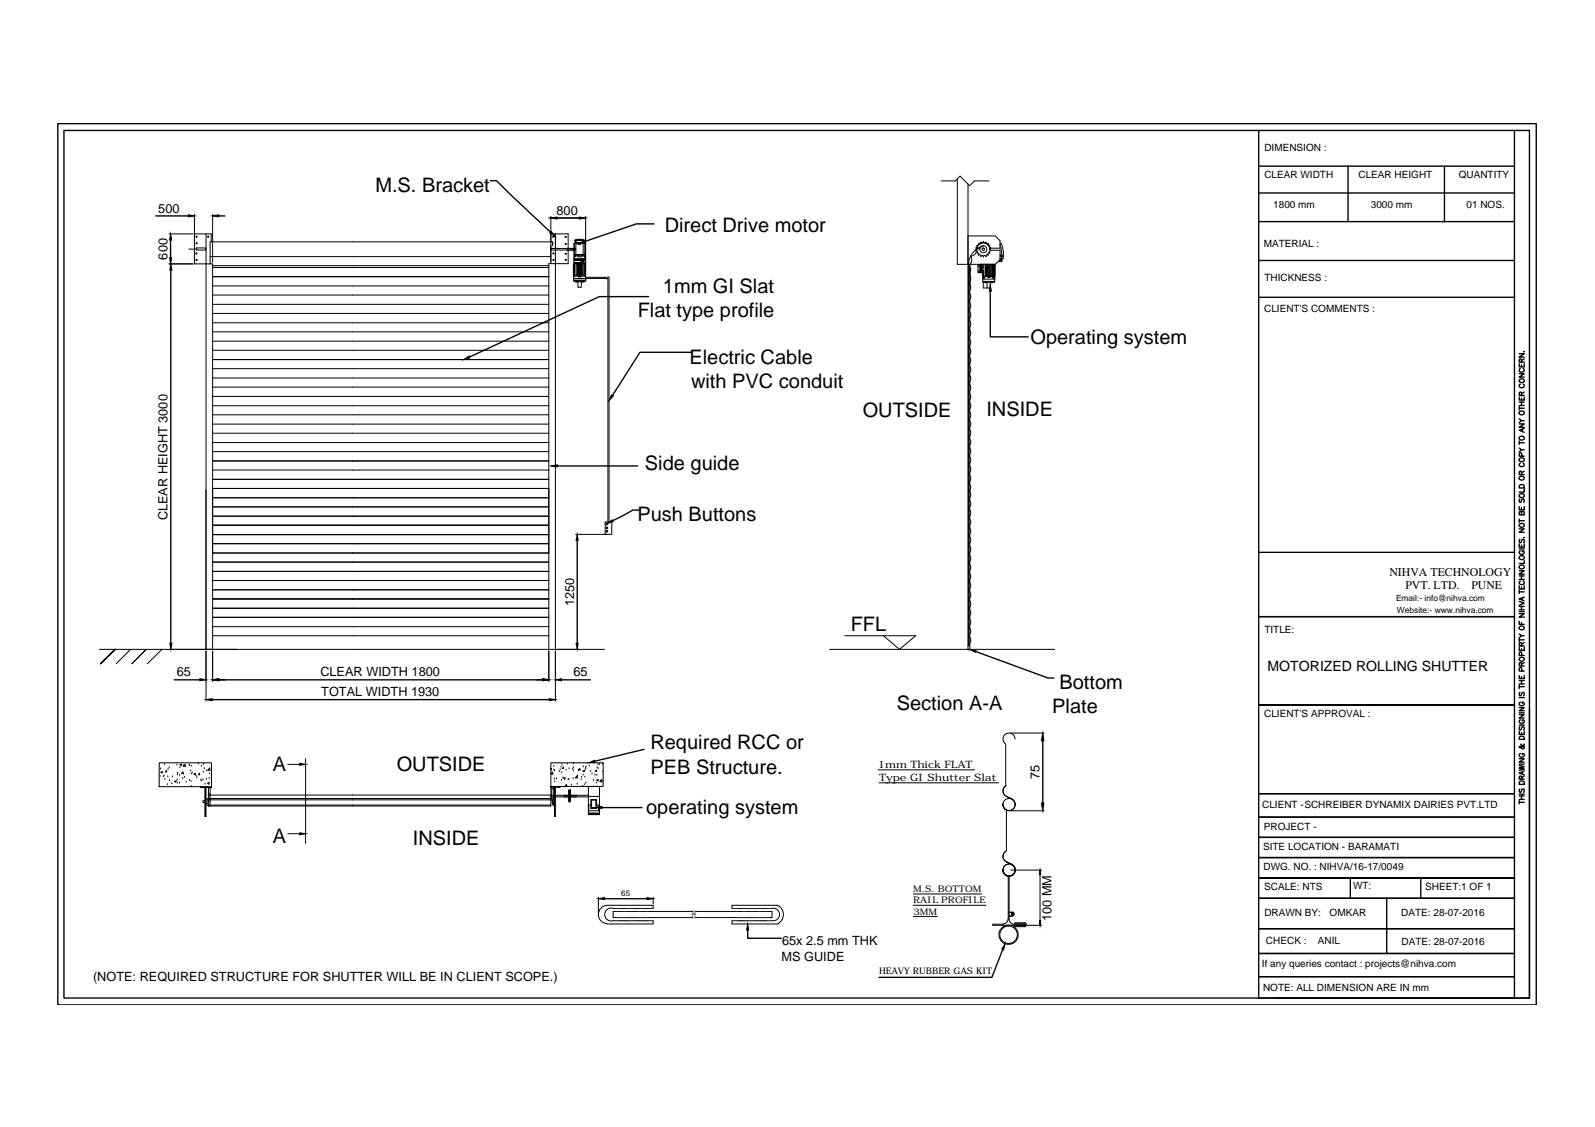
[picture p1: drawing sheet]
<svg xmlns="http://www.w3.org/2000/svg" width="297mm" height="210mm" viewBox="0 0 297 210" stroke-linecap="round" stroke-linejoin="round" font-family="sans-serif">
<!-- layer: 0 -->
<g fill="none" stroke="#000" stroke-width=".19">
<path d="M36.2 39.9v9.2h3.4v71.8M39.6 39.9v9M175.3 33.7h2.6l.9-.9 1.8 1.8 .9-.9h2.7M178.3 33.3v15.9h7l.9-.8v-1.8h-1.8M180.3 34.3v86.7h.3v-71.8M31.5 43.6h4.5M31.5 49.1h4.5M35.2 46.4h1.4M36.2 43.6h3.1v1.4M36.6 46.2h1.8v.4h-1.8zM38.4 43.6v77.3M39.1 47.8h63.5"/>
<path d="M39.6 49.5h62.6M39.6 51.5h62.6M39.6 49.8h62.6M39.6 58.4h62.6M39.6 56.7h62.6M39.6 54.9h62.6M39.6 53.3h62.6M102.2 40.6h6.9M102.6 43.6h3.2v5.5h-3.6v71.8M102.6 40.3v8.8M102.9 45.3l.1 .1-.1 .1M102.9 45.8v-.8h-63.8v4.1"/>
<path d="M103.4 43.6v77.3M105.5 46.3h1.7v.3h-1.7M106.6 46.4h.6zM106.7 46.3h-4.1v.3h4.1M106.7 46.4v.3M106.8 51.4h2.3v.5h-2.3h2.3v.4h-2.3zM106.9 48.9v.2h2.1v-.2M106.9 51.4h2.1M106.9 48.9h2.1M106.9 52.3h2.1v.2h-2.1zM106.9 45.3v3h2.1M106.9 48.5v.4"/>
<path d="M106.9 45.4l.9-.1h-.6v2.2h1.4v-2.2h-.5h.4v-.1h-1.2v.1h.5v.2h.2M106.9 45.4l.1 2.1M106.9 49l.3 .1zM106.9 49l.1 .1zM106.9 47.4h2M107 47.5h.1M107 49.3v2M107 49.2l-.1 .1v1.9l.1 .1M107 49.1v2.3l-.2-.1v-2l.2-.2M107.1 47.5l.1 .1-.1 .2M107.1 47.8h-.1l-.1 .4h2v-.4M107.1 44.7l.3-.1h1.1l.3 .1v.2l-.4-.1h-1l-.3 .1z"/>
<path d="M107.1 44.7l-.1 .2h.2v.3h1.5v-.3v.3M107.2 49v.1zM107.2 47.7h.4M107.2 52.5h.3zM107.2 47.5h1.4M107.2 44.9v.3M107.3 48.9h1.3v.2h-1.3zM107.3 49.1h1.3v2.1h-1.3zM107.4 44.8l-.3 .1M107.5 49.1v2.1zM107.6 52.5h.7v1h-.7zM107.6 47.4h.7v.4h-.7z"/>
<path d="M107.7 49.1l.1 2.1zM107.7 44.7h.1zM107.8 51.4h.3v.2h-.3zM107.8 51.4v.2zM107.8 44.6h.3v.2h-.3zM107.9 49.1l.1 2.1zM108 51.4l.1 .2zM108.1 49.1v2.1zM108.1 44.7h.1zM108.2 48.5h-1.3v-.2h2.1v.2h-.3M108.2 48.3l.5 .1zM108.2 48.3l.1 .1z"/>
<path d="M108.2 48.5h.5v.2h-.5zM108.3 48.4l.3 .1zM108.3 48.7h.3M108.3 48.5v.2M108.3 47.7h.4M108.3 49.1l.1 2.1zM108.4 52.5h.2zM108.4 44.8l.4 .1M108.6 44.9v.3M108.6 48.3l.1 .1zM108.6 49l.3 .1zM108.6 49l.1 .1z"/>
<path d="M108.6 48.5v.2M108.8 44.7l.1 .2h-.2M108.8 49.3h.1l-.1 2M108.8 49.2l.2 .1v1.9l-.2 .1M108.8 49.1v2.3l.3-.1v-2l-.3-.2M108.8 47.5l-.1 .1 .1 .2M108.9 47.5h.1M108.9 47.8h.1M108.9 49v.1zM108.9 45.3h-.8v.2M108.9 45.4v2.1M109 45.3h-2.1"/>
<path d="M109 45.3v3M109 48.5v.4M109.1 51.9h3.9l.2 .1M109.1 51.6h4.2M109.1 40.3v8.9M113.2 52v45.2M113.3 51.6l.1 .2v45.4M180.3 43.9h5l.9 .9v1.4h-1.7M180.4 49.4v70.8M180.4 52.7a1.08 1.08 0 0 1 0 1.7 1.08 1.08 0 0 1 0 1.7 1.08 1.08 0 0 1 0 1.7 1.08 1.08 0 0 1 0 1.7 1.08 1.08 0 0 1 0 1.7 1.08 1.08 0 0 1 0 1.7 1.08 1.08 0 0 1 0 1.7 1.08 1.08 0 0 1 0 1.7 1.08 1.08 0 0 1 0 1.7 1.08 1.08 0 0 1 0 1.7 1.08 1.08 0 0 1 0 1.7 1.08 1.08 0 0 1 0 1.6 1.08 1.08 0 0 1 0 1.7 1.08 1.08 0 0 1 0 1.7 1.08 1.08 0 0 1 0 1.7 1.08 1.08 0 0 1 0 1.7 1.04 1.04 0 0 1 0 1.7 1.08 1.08 0 0 1 0 1.7 1.08 1.08 0 0 1 0 1.7 1.08 1.08 0 0 1 0 1.6 1.08 1.08 0 0 1 0 1.7 1.08 1.08 0 0 1 0 1.7 1.08 1.08 0 0 1 0 1.7M180.4 49.3a1.08 1.08 0 0 1 0 1.7 1.08 1.08 0 0 1 0 1.7M180.4 49.4h.1"/>
<path d="M180.4 49.2v.8M180.7 50v3.4M180.8 47.7a1.08 1.08 0 0 1-.4 1.7M181.7 46.2l.3 .2-.3 .3 .3 .1-.1 .3M181.8 46.2h.1M181.9 45.7l.1 .3-.2 .2M181.9 47.1l.3 .1v.3l.4-.1 .1 .3M182.1 50.5h.4M182.1 49.6h.4M182.2 45.4v.3l-.3 .1M182.5 49.4h-.4v1.4h.4M182.5 49.2v1.6h.7"/>
<path d="M182.6 49.2v1.6M182.6 47.7h.1M182.7 47.8l.3-.2 .1 .2M182.8 45.9a.96 .96 0 0 1-1 .5 1.08 1.08 0 0 1-1.1 1.3M182.8 49.2v.3M182.8 50v.2M182.8 50.8h.1M183 51.5h2.3M183 52h2.3M183.1 50.8v.6M183.1 51.5h.2v.2h-.2zM183.1 51.4v.1h2.2"/>
<path d="M183.1 52.4v1.2h1.3v-1M183.1 47.8h.1M183.1 45h.1M183.1 45.8a3.8 3.8 0 0 0-2.7 3.5M183.1 45l-.1 .3-.3-.2-.1 .3h-.4M183.1 50.8l.1 .6M183.1 45l.2 .3 .3-.2M183.2 51.7l.1 .1zM183.2 51.8l.1 .1zM183.2 49.2v2.3l-.2-.1v-.6M183.4 52.6l.3 .1zM183.5 52.6h.1"/>
<path d="M183.5 49.2v2.3M183.6 49.2v2.3M183.6 45.1h.1M183.6 45.1l.1 .3h.3v.3h.3l-.1 .3 .3 .2M183.7 47.7h-.1M183.7 49.2v2.3M183.8 52.6v1M183.9 49.2v.5M183.9 49.8v1M183.9 50.9v.6M184 49.2v.5M184 49.8v1"/>
<path d="M184 50.9v.6M184 51.5h.4v.2h-.4zM184 45.3v.1M184 47.5l-.3-.1-.1 .4-.3-.2-.2 .2M184.2 49.2v2.3M184.3 49.2v2.3M184.4 47.1l-.1 .1M184.4 46.4a1.25 1.25 0 0 0-1.3-1.2 1.25 1.25 0 0 0-1.2 1.2M184.5 46.7l-.3 .1 .1 .3-.3 .1v.3M184.5 46.2l-.2 .2 .2 .3M184.5 49.2v2.1M184.5 51.4v.1"/>
<path d="M184.6 49.2v2.1M184.6 51.4v.1M184.6 52.6l.2 .1zM184.8 51.5h.3v.2h-.3zM184.8 49.2v2.3M184.9 51.7l.2 .1zM184.9 49.2v2.3M185 51.8l.1 .1zM185 49.2v2.3M185.1 49.3l.1 .1v2M185.1 49.2l.2 .2v2l-.2 .1zM185.1 49.4v2"/>
<path d="M185.2 52.4v.2h-2.1M185.3 49.2v3.2h-2.3v-.9M186.2 48.5h.4v.2h-.7M186.2 45.6l.3 1.1v.8M186.2 47.5h.7v.3h-.7M186.2 45.3h.3M186.2 48.2h.6M186.4 45.3l.4 1.3 .1 .9M186.5 48.3v.2M186.6 47.7l-.1 .5M186.7 48.2l-.5 .1M186.9 47.7l-.1 .5"/>
<path d="M39.6 79h62.6M39.6 77.3h62.6M39.6 75.6h62.6M39.6 73.8h62.6M39.6 72.1h62.6M39.6 70.4h62.6M39.6 68.7h62.6M39.6 67h62.6M39.6 65.2h62.6M39.6 63.5h62.6M39.6 61.8h62.6M39.6 60.1h62.6"/>
<path d="M39.6 99.6h62.6M39.6 82.4h62.6M39.6 80.7h62.6M39.6 97.8h62.6M39.6 96.1h62.6M39.6 94.4h62.6M39.6 92.7h62.6M39.6 91h62.6M39.6 89.3h62.6M39.6 87.5h62.6M39.6 85.9h62.6M39.6 84.1h62.6"/>
<path d="M107.2 99.5h5.8M112.7 97.2h1.2v2.3h-1.2zM180.4 91.3a1.08 1.08 0 0 1 0 1.7 1.08 1.08 0 0 1 0 1.7 1.08 1.08 0 0 1 0 1.7 1.08 1.08 0 0 1 0 1.7 1.08 1.08 0 0 1 0 1.7 1.08 1.08 0 0 1 0 1.7 1.08 1.08 0 0 1 0 1.6 1.08 1.08 0 0 1 0 1.7 1.08 1.08 0 0 1 0 1.7 1.08 1.08 0 0 1 0 1.7M39.6 118.4h62.6M39.6 116.7h62.6M39.6 115h62.6M39.6 113.3h62.6M39.6 111.5h62.6M39.6 109.9h62.6M39.6 108.1h62.6M39.6 106.4h62.6M39.6 104.7h62.6"/>
<path d="M39.6 103h62.6M39.6 101.3h62.6M157.3 118.4h13.2l-3 2.5-3-2.5M180.4 108.2a1.08 1.08 0 0 1 0 1.7 1.08 1.08 0 0 1 0 1.7 1.08 1.08 0 0 1 0 1.7 1.08 1.08 0 0 1 0 1.7 1.08 1.08 0 0 1 0 1.7 1.08 1.08 0 0 1 0 1.7 1.08 1.08 0 0 1 0 1.7M18.5 120.9h94.1M24.3 120.9l-2.7 2.7M27.2 120.9l-2.6 2.7M30.2 120.9l-2.8 2.7M38.4 121.2v9.4M39.6 121.2v5.7M102.2 121.2v5.7M103.4 121.2v9.4"/>
<path d="M154.5 120.9h41.9M180.3 120.2h.3M187.3 138.6v7.8a1.12 1.12 0 0 0 .1 1.9 1.12 1.12 0 0 1-.6-1 1.12 1.12 0 0 1 .6-1M188.2 136.5h6.3M189 137.6a1.12 1.12 0 0 0-1.6-.9 1.12 1.12 0 0 0-.1 1.9M29.6 142.1h9.8v4.4h-9.8zM29.8 144.6h.1M29.9 143.2h.1M29.9 143.8l.3-.1v.3zM30.4 144.7h.1M30.5 144.5h.1M30.7 142.4h.1"/>
<path d="M30.7 145.2h.1M31 143.5v.3h-.2zM31.2 146.1h.1M31.3 144.7h.1M31.3 143.3h.1M31.5 143h.1M31.6 145.4h.1M32 146h.1M32.1 144.7h.1M32.5 145.5l.3-.1-.1 .3zM32.9 142.5h.1M33 145.2h.1"/>
<path d="M33 145.9h.1M33 144h.1M33.1 144.3h.1M33.4 145.8h.1M33.5 144.4h.1M33.5 143h.1M33.5 142.5l.3-.2v.3zM34.1 145h.1M34.1 143.8v.2h-.3zM34.1 142.7l.4-.3v.3zM34.2 144.2h.1M34.2 142.6h.1"/>
<path d="M34.4 144.8h.1M34.7 145.7h.1M35.2 142.6h.1M35.3 142.5h.1M35.3 145.4h.1M35.5 143.6h.1M35.6 145.5h.1M35.6 144.1h.1M35.7 142.7h.1M35.7 146.5h.1M35.8 144h.1M36.1 144.1h.3l-.1 .2z"/>
<path d="M36.5 144.6h.1M36.7 144.9h.1M36.9 142.3h.1M37.1 144l.1 .3h-.3zM37.4 146.5v.2h2v-.2M37.4 145.3h.1M37.5 142.7h.1M37.6 145.5h.1M37.8 145.2h.1M37.9 143.8h.1M37.9 142.4h.1M38 143.2h.1"/>
<path d="M38.2 146.1h.1M38.2 146.5v5.6h.1v-5.6M38.3 149.1h-.5v.4h.5M38.3 149h.3M38.3 149.6h.3M38.5 145.2h.1M38.5 143.6h.1M38.7 145.9l.3-.1-.1 .3zM38.8 147.8h.3M38.8 148.1h.3M38.8 149.2h.3M38.8 148.9h.3"/>
<path d="M39 150.1h.1M39 145h.1M39 144.1h.1M39 143l.1 .5-.4-.1zM39.1 146.7v3.4M39.1 149h63.5M39.1 149.9h63.5M39.1 148.1h63.5M53.6 142.4h2.2M53.6 155.3h2.2M56.9 141.3v15.8M102.6 142.1h9.7v4.4h-9.7z"/>
<path d="M102.6 146.5v3.6h-63.8v-3.4M102.6 148.7h-64v1.3h.2M102.6 144.1l.3-.3 .1 .4-.4-.1M102.6 143.2l.1-.1-.1 .2M102.8 146.9h.3v1.6l-.3 .5zM103 149.1h.1v.6zM103.1 143.4h.1M103.1 142.7h.1M103.2 145.1h.1M103.2 146.6v3.4a.53 .53 0 0 1-.3-.8l-.1-.2M103.3 143.6h.1M103.3 146.5v5.6h.1v-5.6"/>
<path d="M103.3 145.6h.1M103.6 145.1h.1M104.2 143.7h.1M104.3 146.5v.1h-1.7M104.3 143.4h.1M104.5 142.9h.1M104.6 145.3h.1M104.6 143.9h.1M104.7 142.5h.1M104.8 144.9h.1M104.9 142.9l.1 .2h-.3zM105 144.9l.3-.1-.1 .3z"/>
<path d="M105.4 143.5h.1M105.5 146.1l.1 .2h-.3zM105.6 142.3h.1M105.8 145.2h.1M105.9 148.1h-3.3v.3h3.3M105.9 148.1v1.3h.3v-1.3M105.9 145.2h.1M105.9 148.7h.3M105.9 148.2h.3M105.9 149.2h.3M105.9 147.4h.3M105.9 147.5h.3"/>
<path d="M105.9 147.7h.3M105.9 147.9h.3M105.9 148h.3M105.9 148.4h.3M105.9 148.5h.3M105.9 148.9h.3M105.9 149h.3M105.9 147.6h.3M105.9 148.1h.3M105.9 148.3h.3M105.9 148.8h.3M105.9 149.1h.3"/>
<path d="M106 147.2h.1M106 143.2h.1M106.2 148.1h1.1v.3h-1.1M106.2 147.2h.1M106.2 147.2h-.3v1.2M106.2 147.2v1.2M106.4 146.2h.1M106.7 143.3h.1M106.7 145h.1M106.8 143.6h.1M106.8 143h.1M106.8 142.2h.1"/>
<path d="M107.5 144.5l-.3 .4h.3v-.4M107.5 146.1h.1M107.5 144.5h.1M107.7 143.6h.1M108 143.1v.3h-.2zM108.2 145.2h.1M108.3 144.8h.1M108.5 146.5l.1-.2v.2M108.6 143.6l.3-.1-.1 .2zM108.6 144.4h.1M108.6 142.8h.1M108.9 146.1h.1"/>
<path d="M108.9 144.7h.1M109 143.3h.1M109.1 143.1h.1M109.1 145.8h.1M109.1 142.8h.1M109.6 148.1h-4.6v.3h4.6M109.6 146.5h2M109.7 142.7h.1M110 143.7h.1M110.3 144.1h.1M110.5 145.4h.1M110.8 144.4h.1"/>
<path d="M110.8 143.6l.3-.2v.3zM111.1 145.8h.1M111.1 144.4h.1M111.1 145.3l.3-.1v.3zM111.2 143h.1M111.4 142.5h.1M111.4 143.2h.1M111.6 142.4h.1M111.8 145.5h.1M112.1 145.2v.4h-.4zM112.3 143.8h.1M112.3 142.1l-.1 .1 .1 .1"/>
<path d="M163.5 143.4h18M163.7 145.8h22.3M186.8 149.9h.1M187.4 158.5a1.12 1.12 0 0 0-.6 1 1.12 1.12 0 0 0 .6 1 1.12 1.12 0 0 1-.1-1.9M187.4 150.7v7.8M187.5 148.3l1.1 .6M188.2 151h6.3M188.5 148.9a1.12 1.12 0 0 1 0 1.9 1.12 1.12 0 0 1-1.7-1M188.5 148.9a1.16 1.16 0 0 1 0 2 1.16 1.16 0 0 1-1.8-1.1M189 149.8a1.12 1.12 0 0 0-1.6-1 1.12 1.12 0 0 0-.1 2M189.1 149.8h.1M111.4 167.1v3"/>
<path d="M114.2 169.2a1.21 1.21 0 0 0-1.6 1.1 1.21 1.21 0 0 0 1.6 1.2M114.2 169.2h.1M114.2 171.5h.1M114.4 169.2h.1M114.4 171.5h.1M114.5 169.2h.1M114.5 171.5h.1M114.7 169.2h.1M114.7 171.5h.1M114.9 169.2h.1M114.9 171.5h.1M115 169.8h-.8v1.1h.8"/>
<path d="M115 169.2h2.4M115 171.5h2.4M115.1 170.9h.1M115.1 169.8h.1M115.3 170.9h.1M115.3 169.8h.1M115.5 170.9h.1M115.5 169.8h.1M115.7 170.9h.1M115.7 169.8h.1M115.9 170.9h.1M115.9 169.8h.1"/>
<path d="M116.1 170.9h.2M116.1 169.8h.2M116.3 170.9h.2M116.3 169.8h.2M116.6 170.9h.1M116.6 169.8h.1M116.8 170.9h.1M116.8 169.8h.1M117 170.9h.1M117 169.8h.1M117.2 170.9h1.2M117.2 169.8h1.2"/>
<path d="M117.4 169.2h.1M117.4 171.5h.1M117.6 169.2h.1M117.6 171.5h.1M117.8 169.2h.1M117.8 171.5h.1M118 169.2h.1M118 171.5h.1M118.1 169.2h.1M118.1 171.5h.1M118.3 169.2h.1M118.3 171.5h.1"/>
<path d="M118.5 169.2h2.3M118.5 171.5h2.3M118.5 170.9h.1M118.5 169.8h.1M118.7 170.9h.1M118.7 169.8h.1M118.9 170.9h.2M118.9 169.8h.2M119.1 170.9h.2M119.1 169.8h.2M119.4 170.9h.1M119.4 169.8h.1"/>
<path d="M119.6 170.9h.1M119.6 169.8h.1M119.8 170.9h.1M119.8 169.8h.1M120 170.9h.1M120 169.8h.1M120.2 170.9h.1M120.2 169.8h.1M120.4 170.9h.1M120.4 169.8h.1M120.6 170.9h8.4M120.6 169.8h8.4"/>
<path d="M120.9 169.2h.1M120.9 171.5h.1M121 169.2h.1M121 171.5h.1M121.2 169.2h.1M121.2 171.5h.1M121.4 169.2h.1M121.4 171.5h.1M121.6 169.2v-.6h-8.6a1.71 1.71 0 0 0-1.6 1.7 1.71 1.71 0 0 0 1.6 1.7M121.6 171.5v.6h-8.6M121.6 167.1v1.3M129.4 170.9h7.9"/>
<path d="M129.4 169.8h7.9M136.4 171.5l-.1 .6h8.6M136.5 169.2h.1M136.5 171.5h.1M136.7 169.2h.1M136.7 171.5h.1M136.8 169.2h.1M136.8 171.5h.1M137 169.2h.1M137 171.5h.1M137.2 169.2h2.3M137.2 171.5h2.3"/>
<path d="M137.4 170.9h.2M137.4 169.8h.2M137.6 170.9h.2M137.6 169.8h.2M137.9 170.9h.1M137.9 169.8h.1M138.1 170.9h.1M138.1 169.8h.1M138.3 170.9h.1M138.3 169.8h.1M138.5 170.9h.1M138.5 169.8h.1"/>
<path d="M138.7 170.9h.1M138.7 169.8h.1M138.9 170.9h.1M138.9 169.8h.1M139.1 170.9h.1M139.1 169.8h.1M139.3 170.9h1.3M139.3 169.8h1.3M139.6 169.2h.1M139.6 171.5h.1M139.8 169.2h.1M139.8 171.5h.1"/>
<path d="M139.9 169.2h.1M139.9 171.5h.1M140.1 169.2h.1M140.1 171.5h.1M140.3 169.2h.1M140.3 171.5h.1M140.4 169.2h.1M140.4 171.5h.1M140.6 169.2h2.3M140.6 171.5h2.3M140.6 170.9h.2M140.6 169.8h.2"/>
<path d="M140.9 170.9h.1M140.9 169.8h.1M141.1 170.9h.1M141.1 169.8h.1M141.3 170.9h.1M141.3 169.8h.1M141.5 170.9h.1M141.5 169.8h.1M141.7 170.9h.1M141.7 169.8h.1M141.9 170.9h.1M141.9 169.8h.1"/>
<path d="M142.1 170.9h.2M142.1 169.8h.2M142.3 170.9h.2M142.3 169.8h.2M142.6 170.9h.1M142.6 169.8h.1M142.8 169.8h1v1.1h-1M143 169.2h.1M143 171.5h.1M143.2 169.2h.1M143.2 171.5h.1M143.4 169.2h.1"/>
<path d="M143.4 171.5h.1M143.5 169.2h.1M143.5 171.5h.1M143.7 169.2h.1M143.7 171.5h.1M143.7 169.2a1.16 1.16 0 0 1 1.5 1.1 1.16 1.16 0 0 1-1.5 1.2M144.9 168.6a1.93 1.93 0 0 1 0 3.4M144.9 168.6h-8.6l.1 .6M170.1 166.5h12.7M170.1 168.6h13.5M170.1 170.7h4.5M184.9 172.3h9.1"/>
<path d="M186.8 162.1h.1M186.8 172.1h-1.8l-.2 .2M187.3 162.9a1.12 1.12 0 0 1 .1-1.9 1.12 1.12 0 0 1 1.6 1 1.12 1.12 0 0 0-1.6-.9 1.12 1.12 0 0 0-.1 1.9M187.5 160.5l1.1 .6M187.7 163.1l.1 .2v7.9M187.7 171.2a.91 .91 0 0 1-.9 .9M187.9 163.2v8a.91 .91 0 0 0 .7 .9M187.9 169.9h.6a.36 .36 0 0 1 .4 .3 .36 .36 0 0 1-.4 .4h-.6M187.9 170h.6M187.9 170.6h.6M188.2 162.1h5.8M188.3 172.4a1.8 1.8 0 0 0-2.2 2 1.8 1.8 0 0 0 2.7 1.2 1.8 1.8 0 0 0 0-3"/>
<path d="M188.5 169.9a.32 .32 0 0 1 .3 .3 .32 .32 0 0 1-.3 .4M188.5 161.1a1.12 1.12 0 0 1 0 1.9 1.12 1.12 0 0 1-1.7-1M188.5 161a1.16 1.16 0 0 1 0 2.1 1.16 1.16 0 0 1-1.8-1.1M188.6 172.1h2M188.8 172.6h2.1M189.1 162h.1M190.5 172.1l.2 .2M190.8 171.9a.36 .36 0 0 1 .3 .3 .36 .36 0 0 1-.3 .4M190.9 171.9h-1.8l-.2 .2h1.9l.1 .1-.1 .2h-2.4M193.7 162.9v8.6"/>
<circle cx="36.6" cy="47.2" r=".11"/>
<circle cx="36.6" cy="48.4" r=".11"/>
<circle cx="36.6" cy="45.3" r=".11"/>
<circle cx="36.6" cy="44.1" r=".11"/>
<circle cx="38.8" cy="44.1" r=".11"/>
<circle cx="103" cy="44.1" r=".11"/>
<circle cx="103.1" cy="48.4" r=".11"/>
<circle cx="103.1" cy="47.2" r=".11"/>
<circle cx="105.4" cy="48.4" r=".11"/>
<circle cx="105.4" cy="47.3" r=".11"/>
<circle cx="105.4" cy="44.1" r=".11"/>
<circle cx="105.4" cy="45.4" r=".11"/>
<circle cx="107.1" cy="47.6" r=".11"/>
<circle cx="107.1" cy="47.6" r=".06"/>
<circle cx="107.9" cy="45.4" r=".06"/>
<circle cx="107.9" cy="45.4" r=".02"/>
<circle cx="107.9" cy="44.7" r=".06"/>
<circle cx="108.8" cy="47.6" r=".11"/>
<circle cx="108.8" cy="47.6" r=".06"/>
<circle cx="182.9" cy="50.5" r=".23"/>
<circle cx="182.9" cy="49.7" r=".23"/>
<circle cx="182.9" cy="50.5" r=".19"/>
<circle cx="182.9" cy="49.7" r=".19"/>
<circle cx="183.1" cy="46.4" r=".66"/>
<circle cx="183.1" cy="46.4" r=".23"/>
<circle cx="183.9" cy="50.8" r=".06"/>
<circle cx="183.9" cy="49.8" r=".06"/>
<circle cx="184.6" cy="51.4" r=".06"/>
<circle cx="113" cy="97.6" r=".15"/>
<circle cx="113" cy="98.3" r=".15"/>
<circle cx="113" cy="99" r=".15"/>
<circle cx="187.8" cy="174.1" r="1.63"/>
<circle cx="188.5" cy="170.2" r=".15"/>
</g>
<g fill="#000" stroke="#000" stroke-width=".19">
<path d="M31.6 48h.4l-.2 1.1zM31.8 43.6l.2 1.1h-.4zM31.8 49.1l.2 1.2h-.4zM35.1 40l1.1 .2-1.1 .2zM39.6 40.2l1.1-.2v.4zM102.4 43.3l.3-.2 .6 .9zM102.6 40.6l1.1-.2v.4zM107.9 40.4l1.2 .2-1.2 .2zM107.8 45.4l1-.6 .1 .4zM184.4 53.1l.2 1.1h-.4zM86.4 67l.9-.7 .2 .4zM113.9 73.5l.3 .2-.8 .9z"/>
<path d="M102.6 86.8l1.2-.2v.4zM113.1 97.5l.9-.7 .2 .4zM31.6 119.8h.4l-.2 1.1zM107.3 119.8h.4l-.2 1.1zM107.5 99.5l.2 1.2h-.4zM37.2 126.4l1.2 .2-1.2 .2zM38.4 130.3l1.1-.2v.4zM39.6 126.6l1.1-.2v.4zM101.1 126.4l1.1 .2-1.1 .2zM102.3 130.1l1.1 .2-1.1 .2zM103.4 126.6l1.2-.2v.4zM180.6 120.9l1.2 .3-.2 .3z"/>
<path d="M194.2 136.5l.2 1.5h-.5zM55.8 142.2l1.1 .2-1.1 .1zM55.8 155.1l1.1 .2-1.1 .2zM109.6 142.1l1.1-.5 .1 .4zM111 150.4l1.1-.2v.4zM193.9 149.6h.5l-.2 1.4zM111.4 167.4l1.2-.2v.4zM120.5 167.2l1.1 .2-1.1 .2zM139.2 172.1l.2 1.1h-.4zM187.2 175.8l-.3 1.1-.3-.2zM193.7 162.1l.1 .8h-.2zM193.6 171.5h.2l-.1 .8z"/>
</g>
<g fill="none" stroke="#000" stroke-width=".25">
<path d="M10.8 23h275.3v164.2h-275.3zM11.9 24.3h272.9v161.6h-272.9zM91.3 33.7h1.2l10 9.5M234.4 24.3v161.6h47.6v-161.6M234.4 30.9h47.6M234.4 35.9h47.6M251.1 30.9v10.4M269 30.9v10.4M29 40.2h6.1M31.8 44.7v3.3M31.8 50.3v69.5M40.7 40.2h1.2"/>
<path d="M103.7 40.6h4.2M120.8 55.2h-9.2l-24.2 11.3M121.8 41.7h-3.3l-9.6 3.3M184.4 54.2v8.5h7.1M234.4 41.3h47.6M234.4 48.5h47.6M234.4 55.4h47.6M128.7 65.6h-9.5l-5.1 8.1M282.9 79h1l-1 .6h1M282.9 74v.5h1v-.5M282.9 69.6h1l-1 .6h1M282.9 67.7v.6h1v-.6"/>
<path d="M282.9 65.9h1l-1 .6h1M282.9 75.7v.7M282.9 78l.5 .4M282.9 76h1M282.9 75.5h1M282.9 74.9h1M283 70.7a.44 .44 0 0 1 .6-.1 .44 .44 0 0 1 .1 .6 .45 .45 0 0 1-.5 0 .45 .45 0 0 1-.2-.5zM283.1 71.5a.38 .38 0 0 0-.1 .6 .38 .38 0 0 0 .5 .1 .35 .35 0 0 0 .4-.2 .35 .35 0 0 0-.3-.5M283.1 68.6v.1a.42 .42 0 0 0 .3 .6 .42 .42 0 0 0 .3-.6l-.1-.1M283.4 73.7l-.1-.6-.2-.1-.1 .1-.1 .6h1M283.4 67.4l-.1-.5h-.3l-.1 .5h1M283.4 67.9v.4"/>
<path d="M283.4 74.2v.3M283.4 74.9v.6M283.5 79.9v.5M283.8 65.5h.1M283.9 79.8l-1 .3 1 .4M283.9 78.4h-.5l-.5 .3M283.9 73l-.5 .4M283.9 66.8l-.5 .3M103.8 86.8h15M119 95h-1.1l-3.8 2M282.9 98.5h1l-1 .6h1M282.9 94.4v.6h1v-.6"/>
<path d="M282.9 82.1v.7M282.9 96.7v.6M282.9 97h1M282.9 83.4l.5 .4M282.9 82.5h1M283 97.7a.44 .44 0 0 1 .6-.2 .44 .44 0 0 1 .1 .6 .45 .45 0 0 1-.5 .1 .45 .45 0 0 1-.2-.5zM283 90.4a.54 .54 0 0 1 .9 .2v.3h-1zM283.1 92.9l-.2 .3 .2 .4 .2-.1 .3-.6h.1l.2 .3-.2 .4M283.1 86.2a.38 .38 0 0 0-.1 .5 .38 .38 0 0 0 .5 .2 .35 .35 0 0 0 .4-.3 .35 .35 0 0 0-.3-.4M283.4 95.5l.1-.2h.3l.1 .2v.4h-1l.1-.6h.3l.1 .6M283.4 88.4l-.1-.6h-.2l-.2 .2v.4h1M283.4 94.6v.4"/>
<path d="M283.4 85v-.6h-.4l-.1 .6h1M283.9 91.1v.6h-1M283.9 83.8h-.5l-.5 .4M283.9 87.8l-.5 .3M107.5 100.7v19.1M234.4 114.9h47.6M234.4 102.9h47.6M282.9 115.7v.6h1M282.9 114.3h1l-1 .6h1M282.9 112l1 .4-1 .3M282.9 109.1v.6h1v-.6M282.9 106.3h1l-1 .6h1"/>
<path d="M282.9 101.3v.6h1v-.6M282.9 109.9v.6M282.9 118.9v.6M282.9 119.2h1M282.9 118.1l.5 .3M282.9 113.9h1M282.9 113.6h1M282.9 112.9h1M282.9 110.2h1M282.9 107.9h1M282.9 107.3h1M282.9 102.2h1"/>
<path d="M283.1 100.5l-.2 .2 .2 .4 .2-.1 .3-.5h.1l.2 .2-.2 .4M283.1 108.2a.38 .38 0 0 0-.1 .5 .38 .38 0 0 0 .5 .2 .35 .35 0 0 0 .4-.3 .35 .35 0 0 0-.3-.4M283.1 102.6a.38 .38 0 0 0-.1 .5 .38 .38 0 0 0 .5 .2 .34 .34 0 0 0 .4-.4 .34 .34 0 0 0-.4-.3v.2M283.4 101.5v.4M283.4 107.3v.6M283.4 109.3v.4M283.4 112.9v.7M283.4 116v.3M283.5 111.3v.5M283.8 100.1h.1M283.9 118.4h-.5l-.5 .4M283.9 111.2l-1 .3 1 .4"/>
<path d="M283.9 104.4v.5h-1M283.9 119.7l-.5 .3M18.7 123.6l2.7-2.7-2.7 2.7M32.4 126.6h4.8M39.5 130.3h62.8M40.7 126.6h60.4M104.6 126.6h5.4M119.9 139.6l-9.1 2.2M181.7 121.3l13.5 5h1.1M194.2 138v11.6M282 131.3h-47.6h47.6M282.9 136.2v.6h1v-.6"/>
<path d="M282.9 133.1h1l-1 .6h1M282.9 131.8h1l-1 .6h1M282.9 125.8v.6h1v-.6M282.9 120.6v.6h1v-.6M282.9 127.6v.6M282.9 135h1M282.9 132.8h1M282.9 129.9h1M282.9 127.9h1M282.9 127.4h1M282.9 126.7h1M283 137.3a.51 .51 0 0 1 .6-.1 .51 .51 0 0 1 .3 .5h-1z"/>
<path d="M283.1 135.3l-.2 .3 .2 .4 .2-.1 .3-.6 .2 .1 .1 .4-.2 .2M283.1 128.9l-.2 .3 .2 .4 .2-.1 .3-.6h.1l.2 .3-.2 .4M283.1 134.1a.38 .38 0 0 0-.1 .5 .38 .38 0 0 0 .5 .1 .34 .34 0 0 0 .4-.3 .34 .34 0 0 0-.4-.3v.2M283.1 130.8a.38 .38 0 0 0-.1 .5 .38 .38 0 0 0 .5 .1 .34 .34 0 0 0 .4-.3 .34 .34 0 0 0-.4-.3v.2M283.3 138.6l-.1 .1a.58 .58 0 0 1 .6 .7h-.3l-.4-.4-.2 .1 .2 .2 .6-.4 .2-.2-.1-.1M283.4 124l-.1-.5-.2-.1-.2 .2v.4h1M283.4 120.3l-.1-.5-.2-.1-.2 .2v.4h1M283.4 120.8v.4M283.4 126v.4M283.4 126.7v.7M283.4 136.4v.4M283.4 125v-.6h-.4l-.1 .6h1"/>
<path d="M283.4 122.1l-.1-.6h-.3l-.1 .6h1M283.9 123.4l-.5 .3M284.8 132v53.9h-47.5M112.1 150.4h7.5M234.4 147.8h47.6M234.4 152.2h47.6M234.4 156h47.6M234.4 159.7h47.6M282.9 142.6l1 .2-1 .2 1 .3-1 .2M282.9 141.3h1l-1 .6h1M282.9 149.4h1M282.9 149.1v.6"/>
<path d="M282.9 148.9h1M282.9 148.3h1M282.9 147.9h1M282.9 142.3h1M283 145.6a.54 .54 0 0 1 .9 .2v.3h-1zM283.1 146.9l-.2 .3 .2 .4 .2-.1 .3-.6 .2 .1 .1 .4-.2 .2M283.1 140.3v.1a.42 .42 0 0 0 .3 .6 .42 .42 0 0 0 .3-.6l-.2-.1v.2M283.4 145.1l-.1-.5h-.3l-.1 .5h1M283.4 148.3v.6M283.5 143.8v.4M283.9 143.6l-1 .4 1 .3M283.9 144.5l-.5 .3"/>
<path d="M112.6 167.4h7.9M139.2 173.2v1.6h6.3M186.7 176.8l-2 5.2h-21M234.4 167.3h47.6M234.4 173h47.6M234.4 177.6h47.6M251.5 163.5v3.8M258.2 167.3v10.3M264.6 163.5v3.8M282 163.5h-47.6h47.6M234.4 181.9h47.6"/>
<circle cx="283.3" cy="76.9" r=".44"/>
<circle cx="283.3" cy="92.3" r=".44"/>
<circle cx="283.3" cy="89" r=".44"/>
<circle cx="283.3" cy="85.6" r=".44"/>
<circle cx="283.3" cy="81.6" r=".44"/>
<circle cx="283.3" cy="116.9" r=".44"/>
<circle cx="283.3" cy="103.9" r=".44"/>
<circle cx="283.3" cy="105.6" r=".44"/>
<circle cx="283.4" cy="122.8" r=".43"/>
</g>
<!-- layer: WALL -->
<path d="M109.6 146.5v5.2h2v-5.2v5.2M109.6 151.6h2M109.6 151.7h2M109.6 151.4h2M109.6 148.3h2M110 148.9h1.1v1.7h-1.1zM110 149.9h-.3v1.1h1.8v-1.1h-.4M110.2 149h.8v1.4h-.8zM111.1 148.9v1.7" fill="none" stroke="#000" stroke-width=".19"/>
<!-- layer: hatch -->
<path d="M129 169.6v.5l-.2 .2 .4-.1-.2 .2v.6M129.4 169.6v.5l-.2 .2 .4-.1-.2 .2v.6" fill="none" stroke="#7f7f7f" stroke-width=".19"/>
<g font-size="3.7">
<text x="69.9" y="35.8">M.S. Bracket</text>
<text x="123.8" y="43.1">Direct Drive motor</text>
<text x="118.8" y="59.1">Flat type profile</text>
<text x="123.5" y="54.6">1mm GI Slat</text>
<text x="191.9" y="64.1">Operating system</text>
<text x="128.4" y="67.8">Electric Cable</text>
<text x="128.7" y="72.3">with PVC conduit</text>
<text x="160.7" y="77.6">OUTSIDE</text>
<text x="183.7" y="77.5">INSIDE</text>
<text x="120.1" y="87.6">Side guide</text>
<text x="118.7" y="97.1">Push Buttons</text>
<text x="158.4" y="117.6">FFL</text>
<text x="197.3" y="128.4">Bottom</text>
<text x="167" y="132.2">Section A-A</text>
<text x="196" y="132.8">Plate</text>
<text x="50.8" y="143.6">A</text>
<text x="73.9" y="143.6">OUTSIDE</text>
<text x="121.1" y="139.6">Required RCC or</text>
<text x="121.1" y="144.1">PEB Structure.</text>
<text x="120.3" y="151.6">operating system</text>
<text x="50.8" y="157.1">A</text>
<text x="76.9" y="157.4">INSIDE</text>
</g>
<text font-size="2.6" x="236.1" y="125">MOTORIZED ROLLING SHUTTER</text>
<g font-size="2.4">
<text x="29.5" y="39.6">500</text>
<text x="103.6" y="40">800</text>
<text x="31.2" y="48.3" transform="rotate(-90 31.2 48.3)">600</text>
<text x="31.2" y="96.9" transform="rotate(-90 31.2 96.9)">CLEAR HEIGHT 3000</text>
<text x="106.9" y="112.9" transform="rotate(-90 106.9 112.9)">1250</text>
<text x="32.9" y="126">65</text>
<text x="59.7" y="126">CLEAR WIDTH 1800</text>
<text x="106.8" y="126">65</text>
<text x="59.8" y="129.7">TOTAL WIDTH 1930</text>
<text x="193.6" y="145.2" transform="rotate(-90 193.6 145.2)">75</text>
<text x="195.8" y="171.5" transform="rotate(-90 195.8 171.5)">100 MM</text>
<text x="145.6" y="178.9">MS GUIDE</text>
<text x="145.6" y="176.1">65x 2.5 mm THK</text>
<text x="17.3" y="182.6">(NOTE: REQUIRED STRUCTURE FOR SHUTTER WILL BE IN CLIENT SCOPE.)</text>
</g>
<g font-size="2.2">
<text x="258.8" y="107.4">NIHVA TECHNOLOGY</text>
<text x="261.7" y="109.7">PVT. LTD.</text>
<text x="274" y="109.7">PUNE</text>
</g>
<g font-size="1.9">
<text x="235.5" y="28.1">DIMENSION :</text>
<text x="235.5" y="33.2">CLEAR WIDTH</text>
<text x="253" y="33.2">CLEAR HEIGHT</text>
<text x="271.7" y="33.2">QUANTITY</text>
<text x="237.1" y="38.8">1800 mm</text>
<text x="255.3" y="38.8">3000 mm</text>
<text x="273.1" y="38.8">01 NOS.</text>
<text x="235.3" y="46">MATERIAL :</text>
<text x="235.5" y="52.4">THICKNESS :</text>
<text x="235.4" y="58.1">CLIENT'S COMMENTS :</text>
<text x="235.5" y="117.9">TITLE:</text>
<text x="235.4" y="133.6">CLIENT'S APPROVAL :</text>
<text x="163.5" y="143">1mm Thick FLAT</text>
<text x="163.7" y="145.4">Type GI Shutter Slat</text>
<text x="235" y="150.6">CLIENT -SCHREIBER DYNAMIX DAIRIES PVT.LTD</text>
<text x="235.4" y="154.6">PROJECT -</text>
<text x="235.2" y="158.3">SITE LOCATION - BARAMATI</text>
<text x="235.3" y="162.1">DWG. NO. : NIHVA/16-17/0049</text>
<text x="235.4" y="165.8">SCALE: NTS</text>
<text x="252" y="165.7">WT:</text>
<text x="265.4" y="165.8">SHEET:1 OF 1</text>
<text x="235.5" y="170.5">DRAWN BY:</text>
<text x="247.6" y="170.6">OMKAR</text>
<text x="261" y="170.6">DATE: 28-07-2016</text>
<text x="235.8" y="175.8">CHECK :</text>
<text x="245.4" y="175.9">ANIL</text>
<text x="261" y="176.1">DATE: 28-07-2016</text>
<text x="235" y="180.1">If any queries contact : projects@nihva.com</text>
<text x="235.2" y="184.6">NOTE: ALL DIMENSION ARE IN mm</text>
</g>
<g font-size="1.7">
<text x="170.1" y="166.2">M.S. BOTTOM</text>
<text x="170.1" y="168.2">RAIL PROFILE</text>
<text x="170.1" y="170.3">3MM</text>
<text x="163.7" y="181.3">HEAVY RUBBER GAS KIT</text>
</g>
<g font-size="1.6">
<text x="260" y="112">Email:- info@nihva.com</text>
<text x="260.2" y="114.3">Website:- www.nihva.com</text>
</g>
<text font-size="1.5" x="115.7" y="166.8">65</text>
</svg>
